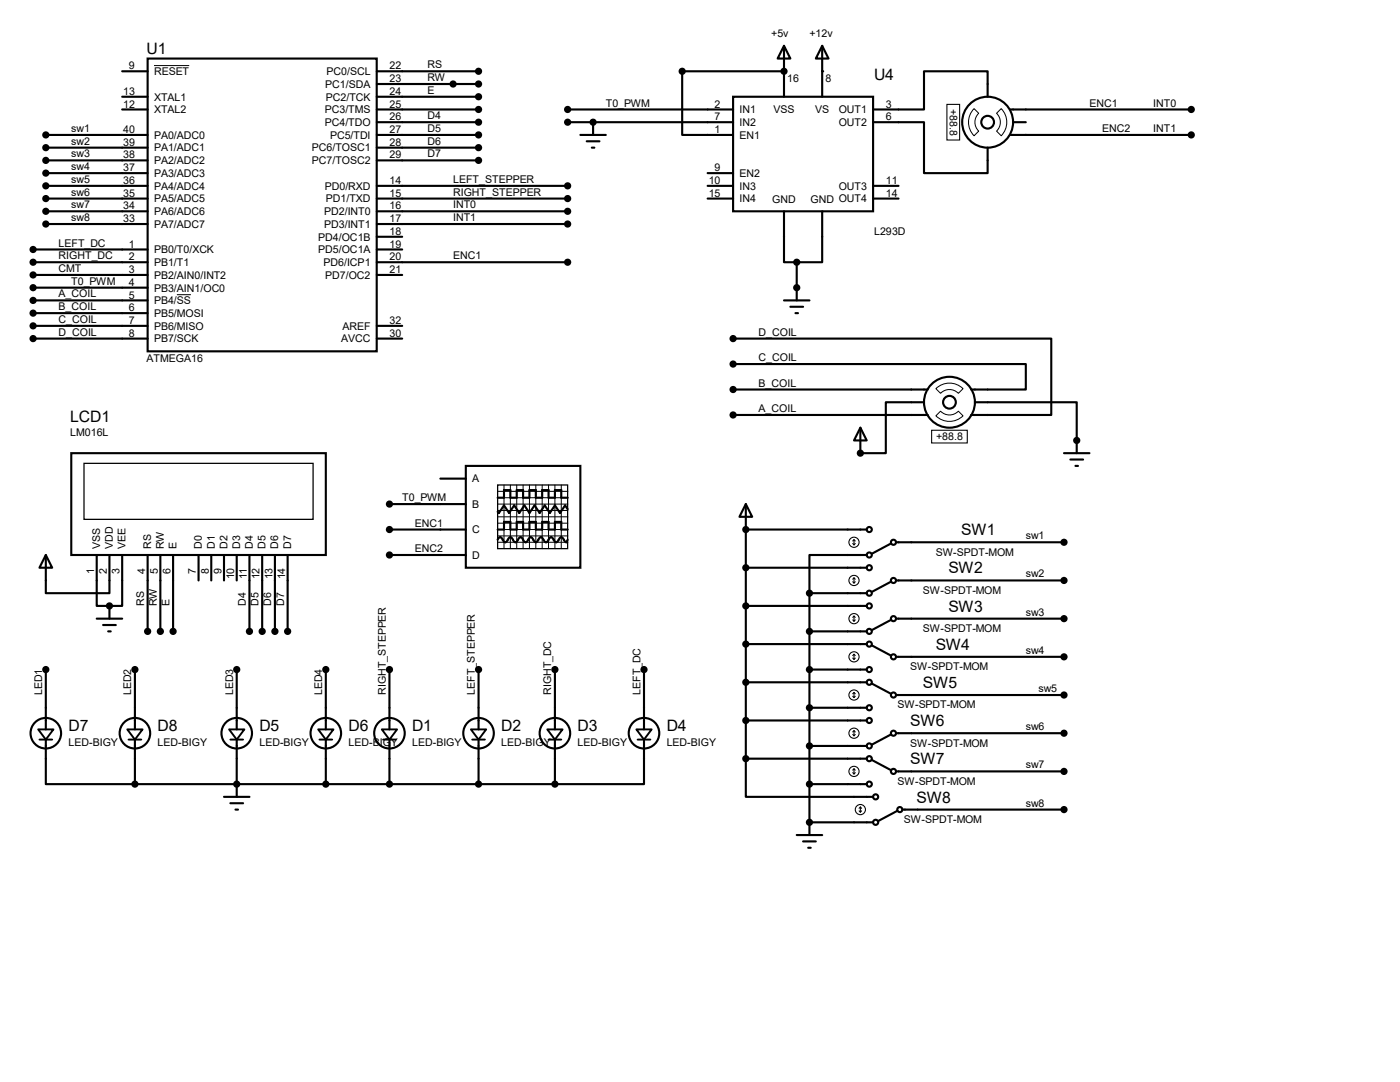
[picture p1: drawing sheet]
<svg xmlns="http://www.w3.org/2000/svg" width="279mm" height="216mm" viewBox="0 0 279 216" stroke-linecap="round" stroke-linejoin="round" font-family="sans-serif">
<g fill="none" stroke="#000" stroke-width=".42">
<path d="M24.4 14.2h5.1M24.4 19.3h5.1M29.5 11.7h45.7v58.4h-45.7zM75.2 14.2h20.3M75.2 19.3h20.3M75.2 16.8h20.3M146.3 19.3h27.9v22.9h-27.9zM156.5 9.1l1.2 2.6h-2.5zM156.5 14.2h-20.4v12.7h10.2M156.5 9.1v10.2M164.1 9.1l1.3 2.6h-2.6zM164.1 9.1v10.2"/>
<path d="M197.1 19.3v-5.1h-12.7v7.6h-10.2M9.1 26.9h20.4M9.1 29.5h20.4M9.1 32h20.4M9.1 34.5h20.4M9.1 37.1h20.4M9.1 39.6h20.4M24.4 21.8h5.1M75.2 26.9h20.3M75.2 29.5h20.3M75.2 32h20.3M75.2 37.1h38.1"/>
<path d="M75.2 39.6h38.1M75.2 21.8h20.3M75.2 24.4h20.3M113.3 21.8h33M113.3 24.4h33M115.8 26.9h5.1M117.1 28.2h2.5M118.1 29.5h.5M118.4 24.4v2.5M141.2 34.5h5.1M141.2 37.1h5.1M141.2 39.6h5.1"/>
<path d="M174.2 24.4h10.2v10.1h12.7v-5M174.2 37.1h5.1M174.2 39.6h5.1M201.7 26.9h36M201.7 21.8h36M202.2 24.4h2.5M6.6 54.9h22.9M6.6 59.9h22.9M6.6 57.4h22.9M6.6 49.8h22.9M6.6 52.3h22.9M9.1 42.2h20.4"/>
<path d="M9.1 44.7h20.4M75.2 42.2h38.1M75.2 44.7h38.1M75.2 54.9h5.1M75.2 49.8h5.1M75.2 52.3h38.1M75.2 47.2h5.1M156.5 42.2v10.1h2.5M156.5 59.9h5M159 52.3v7.6M164.1 42.2v10.1h-5.1M6.6 62.5h22.9"/>
<path d="M6.6 67.6h22.9M6.6 65h22.9M75.2 67.6h5.1M75.2 65h5.1M146.3 72.6h58.4v5.1h-10.9M146.3 67.6h63.5v15.2h-16M146.3 77.7h38.9M157.7 61.2h2.6M158.7 62.5h.6M14.2 90.4h50.8v20.3h-50.8zM87.9 95.5h5.1M93 93h22.8v20.3h-22.8z"/>
<path d="M99.3 99.3h1.3v-1.5h1.3v1.5h1.2v-1.5h1.3v1.5h1.3v-1.5h1.2v1.5h1.3v-1.5h1.3v1.5h1.2v-1.5h1.3v1.5h1.3M146.3 82.8h38.9M171.7 85.3l1.3 2.6h-2.6zM184.4 80.3h-7.6v10.1h-5.1v-5.1M194.6 80.3h20.3v10.1M212.3 90.4h5.1M213.6 91.7h2.6M214.6 93h.5M9.1 110.7l1.3 2.6h-2.5zM9.1 110.7v7.7h12.7v-7.7M19.3 110.7v10.2h2.5M24.4 110.7v10.2h-2.6"/>
<path d="M29.5 110.7v15.3M32 110.7v15.3M34.5 110.7v15.3M39.6 110.7v5.1M42.2 110.7v5.1M44.7 110.7v5.1M47.2 110.7v5.1M49.8 110.7v15.3M52.3 110.7v15.3M54.9 110.7v15.3M57.4 110.7v15.3M77.7 105.7h15.3"/>
<path d="M77.7 110.7h15.3M77.7 100.6h15.3M99.3 107.7l.5-.5 1 1 1.1-1 1 1 1-1 1 1 1-1 1 1 1-1 1.1 1 1-1 1 1 1-1 1 1 .3-.5M99.3 105.7h1.3v-1.6h1.3v1.6h1.2v-1.6h1.3v1.6h1.3v-1.6h1.2v1.6h1.3v-1.6h1.3v1.6h1.2v-1.6h1.3v1.6h1.3M113.3 101.6l-.5-.8-1 1.6-1.1-1.6-1 1.6-1-1.6-1 1.6-1-1.6-1 1.6-1.1-1.6-1 1.6-1-1.6-1 1.6-1-1.6-1 1.6-.3-.3M148.8 100.6l1.3 2.5h-2.5zM148.8 113.3h24.2M148.8 100.6v50.8M148.8 105.7h24.2M161.5 118.4h11.5M161.5 118.4v48.2M173 110.7h-11.5v7.7"/>
<path d="M177.8 108.5l-3.8 2M177.8 116.1l-3.8 2M178.8 108.2h33.5M178.8 115.8h33.5M9.1 133.6v11.9M19.3 123.4h5.1M20.6 124.7h2.5M21.6 126h.5M21.8 120.9v2.5M26.9 133.6v11.9M47.2 133.6v11.9M65 133.6v11.9"/>
<path d="M77.7 133.6v11.9M95.5 133.6v11.9M110.7 133.6v11.9M128.5 133.6v11.9M148.8 120.9h24.2M148.8 128.5h24.2M148.8 136.1h24.2M161.5 126h11.5M161.5 133.6h11.5M174 128.8l3.8 2M174 136.4l3.8 2M177.8 123.7l-3.8 2"/>
<path d="M178.8 123.4h33.5M178.8 131.1h33.5M178.8 138.7h33.5M9.1 147.6v8.9h17.8M26.9 156.5h83.8M26.9 147.6v8.9M44.7 159h5.1M47.2 147.6v11.4M65 147.6v8.9M77.7 147.6v8.9M95.5 147.6v8.9M110.7 147.6v8.9"/>
<path d="M128.5 147.6v8.9h-17.8M148.8 151.4v7.6h25.4M148.8 143.8h24.2M148.8 151.4h24.2M161.5 141.2h11.5M161.5 148.8h11.5M161.5 156.5h11.5M174 151.6l3.8 2.1M177.8 146.6l-3.8 2M178.8 146.3h33.5M178.8 153.9h33.5M46 160.3h2.5"/>
<path d="M47 161.5h.5M159 166.6h5.1M160.3 167.9h2.5M161.3 169.2h.5M161.5 164.1h12.7M179.1 161.8l-3.8 2M180.1 161.5h32.2"/>
<circle cx="197.1" cy="24.4" r="5.1"/>
<circle cx="197.1" cy="24.4" r="1.27"/>
<circle cx="189.5" cy="80.3" r="5.1"/>
<circle cx="189.5" cy="80.3" r="1.27"/>
<circle cx="173.5" cy="118.4" r=".51"/>
<circle cx="173.5" cy="113.3" r=".51"/>
<circle cx="173.5" cy="105.7" r=".51"/>
<circle cx="173.5" cy="110.7" r=".51"/>
<circle cx="178.3" cy="115.8" r=".51"/>
<circle cx="178.3" cy="108.2" r=".51"/>
<circle cx="173.5" cy="133.6" r=".51"/>
<circle cx="173.5" cy="136.1" r=".51"/>
<circle cx="173.5" cy="120.9" r=".51"/>
<circle cx="173.5" cy="126" r=".51"/>
<circle cx="173.5" cy="128.5" r=".51"/>
<circle cx="178.3" cy="131.1" r=".51"/>
<circle cx="178.3" cy="123.4" r=".51"/>
<circle cx="178.3" cy="138.7" r=".51"/>
<circle cx="9.1" cy="146.3" r="3"/>
<circle cx="26.9" cy="146.3" r="3"/>
<circle cx="47.2" cy="146.3" r="3"/>
<circle cx="65" cy="146.3" r="3"/>
<circle cx="77.7" cy="146.3" r="3"/>
<circle cx="95.5" cy="146.3" r="3"/>
<circle cx="110.7" cy="146.3" r="3"/>
<circle cx="128.5" cy="146.3" r="3"/>
<circle cx="173.5" cy="143.8" r=".51"/>
<circle cx="173.5" cy="156.5" r=".51"/>
<circle cx="173.5" cy="141.2" r=".51"/>
<circle cx="173.5" cy="148.8" r=".51"/>
<circle cx="173.5" cy="151.4" r=".51"/>
<circle cx="174.8" cy="159" r=".51"/>
<circle cx="178.3" cy="146.3" r=".51"/>
<circle cx="178.3" cy="153.9" r=".51"/>
<circle cx="174.8" cy="164.1" r=".51"/>
<circle cx="179.6" cy="161.5" r=".51"/>
</g>
<g fill="#000">
<circle cx="156.5" cy="14.2" r=".21"/>
<circle cx="164.1" cy="14.2" r=".21"/>
<circle cx="118.4" cy="24.4" r=".21"/>
<circle cx="159" cy="57.4" r=".21"/>
<circle cx="171.7" cy="90.4" r=".21"/>
<circle cx="214.9" cy="87.9" r=".21"/>
<circle cx="148.8" cy="105.7" r=".21"/>
<circle cx="21.8" cy="120.9" r=".21"/>
<circle cx="47.2" cy="156.5" r=".21"/>
<circle cx="161.5" cy="164.1" r=".21"/>
</g>
<g fill="none" stroke="#000" stroke-width=".2">
<path d="M30.7 13.1h7.1M194.4 21.7l.9 .9a2.46 2.46 0 0 0 0 3.6l-.9 .9a3.9 3.9 0 0 1 0-5.4zM199.8 21.7a3.9 3.9 0 0 1 0 5.4l-.9-.9a2.46 2.46 0 0 0 0-3.6zM35.3 58.8h2.8M186.8 77.6a3.9 3.9 0 0 1 5.4 0l-.9 .9a2.46 2.46 0 0 0-3.6 0zM99.3 98h14M99.3 99.3h14M100.6 96.8v12.7M101.9 96.8v12.7M103.1 96.8l.1 12.7M104.4 96.8v12.7M105.7 96.8v12.7"/>
<path d="M106.9 96.8l.1 12.7M108.2 96.8v12.7M109.5 96.8v12.7M110.7 96.8l.1 12.7M112 96.8l.1 12.7M186.8 83l.9-1a2.46 2.46 0 0 0 3.6 0l.9 1a3.9 3.9 0 0 1-5.4 0zM99.3 100.6h14M99.3 101.9h14M99.3 104.4h14M99.3 105.7h14M99.3 106.9h14M99.3 108.2h14"/>
<path d="M99.3 103.1h14"/>
</g>
<g fill="none" stroke="#000" stroke-width=".21">
<path d="M189 20.8h2.5v7.1h-2.5zM185.9 85.9h7.1v2.5h-7.1zM170.2 108.5l.2 .2M170.2 116.1l.2 .2M170.4 107.7v1M170.4 115.3v1M170.4 107.7l.3 .2M170.4 107.7l-.2 .2M170.4 115.3l.3 .3M170.4 115.3l-.2 .3M170.7 108.5l-.3 .2M170.7 116.1l-.3 .2"/>
<path d="M170.2 123.7l.2 .3M170.2 131.3l.2 .3M170.2 138.9l.2 .3M170.4 122.9v1.1M170.4 130.6v1M170.4 138.2v1M170.4 122.9l.3 .3M170.4 122.9l-.2 .3M170.4 130.6l.3 .2M170.4 130.6l-.2 .2M170.4 138.2l.3 .2M170.4 138.2l-.2 .2"/>
<path d="M170.7 123.7l-.3 .3M170.7 131.3l-.3 .3M170.7 138.9l-.3 .3M170.2 146.6l.2 .2M170.2 154.2l.2 .2M170.4 145.8v1M170.4 153.4v1M170.4 145.8l.3 .2M170.4 145.8l-.2 .2M170.4 153.4l.3 .3M170.4 153.4l-.2 .3M170.7 146.6l-.3 .2"/>
<path d="M170.7 154.2l-.3 .2M171.4 161.8l.3 .3M171.7 161v1.1M171.7 161l.3 .3M171.7 161l-.3 .3M172 161.8l-.3 .3"/>
<circle cx="170.4" cy="108.2" r="1.02"/>
<circle cx="170.4" cy="115.8" r="1.02"/>
<circle cx="170.4" cy="131.1" r="1.02"/>
<circle cx="170.4" cy="138.7" r="1.02"/>
<circle cx="170.4" cy="123.4" r="1.02"/>
<circle cx="170.4" cy="146.3" r="1.02"/>
<circle cx="170.4" cy="153.9" r="1.02"/>
<circle cx="171.7" cy="161.5" r="1.02"/>
</g>
<g fill="#000" stroke="#000" stroke-width=".42">
<circle cx="90.4" cy="16.8" r=".51"/>
<circle cx="95.5" cy="19.3" r=".51"/>
<circle cx="95.5" cy="14.2" r=".51"/>
<circle cx="95.5" cy="16.8" r=".51"/>
<circle cx="136.1" cy="14.2" r=".51"/>
<circle cx="156.5" cy="14.2" r=".51"/>
<circle cx="9.1" cy="37.1" r=".51"/>
<circle cx="9.1" cy="32" r=".51"/>
<circle cx="9.1" cy="34.5" r=".51"/>
<circle cx="9.1" cy="29.5" r=".51"/>
<circle cx="9.1" cy="26.9" r=".51"/>
<circle cx="9.1" cy="39.6" r=".51"/>
<circle cx="95.5" cy="24.4" r=".51"/>
<circle cx="95.5" cy="26.9" r=".51"/>
<circle cx="95.5" cy="32" r=".51"/>
<circle cx="95.5" cy="21.8" r=".51"/>
<circle cx="95.5" cy="29.5" r=".51"/>
<circle cx="113.3" cy="24.4" r=".51"/>
<circle cx="113.3" cy="39.6" r=".51"/>
<circle cx="113.3" cy="21.8" r=".51"/>
<circle cx="113.3" cy="37.1" r=".51"/>
<circle cx="118.4" cy="24.4" r=".51"/>
<circle cx="237.7" cy="21.8" r=".51"/>
<circle cx="237.7" cy="26.9" r=".51"/>
<circle cx="6.6" cy="59.9" r=".51"/>
<circle cx="6.6" cy="57.4" r=".51"/>
<circle cx="6.6" cy="52.3" r=".51"/>
<circle cx="6.6" cy="49.8" r=".51"/>
<circle cx="6.6" cy="54.9" r=".51"/>
<circle cx="9.1" cy="42.2" r=".51"/>
<circle cx="9.1" cy="44.7" r=".51"/>
<circle cx="113.3" cy="52.3" r=".51"/>
<circle cx="113.3" cy="44.7" r=".51"/>
<circle cx="113.3" cy="42.2" r=".51"/>
<circle cx="159" cy="57.4" r=".51"/>
<circle cx="159" cy="52.3" r=".51"/>
<circle cx="6.6" cy="65" r=".51"/>
<circle cx="6.6" cy="67.6" r=".51"/>
<circle cx="6.6" cy="62.5" r=".51"/>
<circle cx="146.3" cy="77.7" r=".51"/>
<circle cx="146.3" cy="72.6" r=".51"/>
<circle cx="146.3" cy="67.6" r=".51"/>
<circle cx="146.3" cy="82.8" r=".51"/>
<circle cx="171.7" cy="90.4" r=".51"/>
<circle cx="214.9" cy="87.9" r=".51"/>
<circle cx="77.7" cy="110.7" r=".51"/>
<circle cx="77.7" cy="100.6" r=".51"/>
<circle cx="77.7" cy="105.7" r=".51"/>
<circle cx="148.8" cy="105.7" r=".51"/>
<circle cx="148.8" cy="113.3" r=".51"/>
<circle cx="161.5" cy="118.4" r=".51"/>
<circle cx="212.3" cy="108.2" r=".51"/>
<circle cx="212.3" cy="115.8" r=".51"/>
<circle cx="9.1" cy="133.6" r=".51"/>
<circle cx="21.8" cy="120.9" r=".51"/>
<circle cx="26.9" cy="133.6" r=".51"/>
<circle cx="29.5" cy="126" r=".51"/>
<circle cx="32" cy="126" r=".51"/>
<circle cx="34.5" cy="126" r=".51"/>
<circle cx="47.2" cy="133.6" r=".51"/>
<circle cx="49.8" cy="126" r=".51"/>
<circle cx="52.3" cy="126" r=".51"/>
<circle cx="54.9" cy="126" r=".51"/>
<circle cx="57.4" cy="126" r=".51"/>
<circle cx="65" cy="133.6" r=".51"/>
<circle cx="77.7" cy="133.6" r=".51"/>
<circle cx="95.5" cy="133.6" r=".51"/>
<circle cx="110.7" cy="133.6" r=".51"/>
<circle cx="128.5" cy="133.6" r=".51"/>
<circle cx="148.8" cy="136.1" r=".51"/>
<circle cx="148.8" cy="120.9" r=".51"/>
<circle cx="148.8" cy="128.5" r=".51"/>
<circle cx="161.5" cy="126" r=".51"/>
<circle cx="161.5" cy="133.6" r=".51"/>
<circle cx="212.3" cy="123.4" r=".51"/>
<circle cx="212.3" cy="131.1" r=".51"/>
<circle cx="212.3" cy="138.7" r=".51"/>
<circle cx="26.9" cy="156.5" r=".51"/>
<circle cx="47.2" cy="156.5" r=".51"/>
<circle cx="65" cy="156.5" r=".51"/>
<circle cx="77.7" cy="156.5" r=".51"/>
<circle cx="95.5" cy="156.5" r=".51"/>
<circle cx="110.7" cy="156.5" r=".51"/>
<circle cx="148.8" cy="151.4" r=".51"/>
<circle cx="148.8" cy="143.8" r=".51"/>
<circle cx="161.5" cy="156.5" r=".51"/>
<circle cx="161.5" cy="141.2" r=".51"/>
<circle cx="161.5" cy="148.8" r=".51"/>
<circle cx="212.3" cy="153.9" r=".51"/>
<circle cx="212.3" cy="146.3" r=".51"/>
<circle cx="161.5" cy="164.1" r=".51"/>
<circle cx="212.3" cy="161.5" r=".51"/>
</g>
<path d="M16.8 92.5h45.7v11.1h-45.7zM99.3 96.8h14v12.7h-14z" fill="none" stroke="#000" stroke-width=".25"/>
<g fill="none" stroke="#000" stroke-width=".38">
<path d="M7.6 145.5h3.1l-1.6 2.1zM7.9 147.6h2.5M25.4 145.5h3l-1.5 2.1zM25.7 147.6h2.5M45.7 145.5h3.1l-1.6 2.1zM46 147.6h2.5M63.5 145.5h3l-1.5 2.1zM63.8 147.6h2.5M76.2 145.5h3l-1.5 2.1zM76.5 147.6h2.5M94 145.5h3l-1.5 2.1zM94.2 147.6h2.6"/>
<path d="M109.2 145.5h3.1l-1.6 2.1zM109.5 147.6h2.5M127 145.5h3l-1.5 2.1zM127.3 147.6h2.5"/>
</g>
<g font-size="3.1">
<text x="29.3" y="10.8">U1</text>
<text x="174.5" y="15.9">U4</text>
<text x="14" y="84.2">LCD1</text>
<text x="191.8" y="106.8">SW1</text>
<text x="189.3" y="114.4">SW2</text>
<text x="189.3" y="122">SW3</text>
<text x="186.7" y="129.7">SW4</text>
<text x="184.2" y="137.3">SW5</text>
<text x="13.7" y="145.9">D7</text>
<text x="31.5" y="145.9">D8</text>
<text x="51.8" y="145.9">D5</text>
<text x="69.6" y="145.9">D6</text>
<text x="82.3" y="145.9">D1</text>
<text x="100" y="145.9">D2</text>
<text x="115.3" y="145.9">D3</text>
<text x="133.1" y="145.9">D4</text>
<text x="181.7" y="144.9">SW6</text>
<text x="181.7" y="152.5">SW7</text>
<text x="182.9" y="160.1">SW8</text>
</g>
<g font-size="2.1">
<text x="153.9" y="7.4">+5v</text>
<text x="161.5" y="7.4">+12v</text>
<text x="25.7" y="13.8">9</text>
<text x="30.7" y="15">RESET</text>
<text x="64.9" y="17.5">PC1/SDA</text>
<text x="65.2" y="15">PC0/SCL</text>
<text x="77.7" y="13.8">22</text>
<text x="77.7" y="16.4">23</text>
<text x="85.3" y="13.6">RS</text>
<text x="85.3" y="16.2">RW</text>
<text x="157.1" y="16.4">16</text>
<text x="164.7" y="16.4">8</text>
<text x="24.6" y="21.5">12</text>
<text x="24.6" y="18.9">13</text>
<text x="30.7" y="22.6">XTAL2</text>
<text x="30.7" y="20.1">XTAL1</text>
<text x="64.8" y="22.6">PC3/TMS</text>
<text x="65" y="20.1">PC2/TCK</text>
<text x="77.7" y="18.9">24</text>
<text x="77.7" y="21.5">25</text>
<text x="85.3" y="18.7">E</text>
<text x="85.3" y="23.8">D4</text>
<text x="120.9" y="21.3">T0_PWM</text>
<text x="142.6" y="21.5">2</text>
<text x="147.6" y="22.6">IN1</text>
<text x="154.3" y="22.5">VSS</text>
<text x="162.7" y="22.5">VS</text>
<text x="167.4" y="22.6">OUT1</text>
<text x="176.8" y="21.5">3</text>
<text x="189.6" y="21.7" transform="rotate(90 189.6 21.7)">+88.8</text>
<text x="217.4" y="21.3">ENC1</text>
<text x="230.1" y="21.3">INT0</text>
<text x="14.2" y="26.3">sw1</text>
<text x="14.2" y="28.9">sw2</text>
<text x="24.6" y="29.1">39</text>
<text x="24.6" y="26.5">40</text>
<text x="30.7" y="27.7">PA0/ADC0</text>
<text x="64.8" y="25.1">PC4/TDO</text>
<text x="65.9" y="27.7">PC5/TDI</text>
<text x="77.7" y="24">26</text>
<text x="77.7" y="26.5">27</text>
<text x="77.7" y="29.1">28</text>
<text x="85.3" y="28.9">D6</text>
<text x="85.3" y="26.3">D5</text>
<text x="142.6" y="24">7</text>
<text x="142.6" y="26.5">1</text>
<text x="147.6" y="25.1">IN2</text>
<text x="147.6" y="27.7">EN1</text>
<text x="167.4" y="25.1">OUT2</text>
<text x="176.8" y="24">6</text>
<text x="220" y="26.3">ENC2</text>
<text x="230.1" y="26.3">INT1</text>
<text x="14.2" y="31.4">sw3</text>
<text x="14.2" y="34">sw4</text>
<text x="24.6" y="34.2">37</text>
<text x="24.6" y="31.6">38</text>
<text x="30.7" y="35.3">PA3/ADC3</text>
<text x="30.7" y="32.8">PA2/ADC2</text>
<text x="30.7" y="30.2">PA1/ADC1</text>
<text x="62.2" y="30.2">PC6/TOSC1</text>
<text x="62.2" y="32.8">PC7/TOSC2</text>
<text x="77.7" y="31.6">29</text>
<text x="85.3" y="31.4">D7</text>
<text x="142.6" y="34.2">9</text>
<text x="147.6" y="35.3">EN2</text>
<text x="14.2" y="36.5">sw5</text>
<text x="14.2" y="39">sw6</text>
<text x="14.2" y="41.6">sw7</text>
<text x="24.6" y="41.8">34</text>
<text x="24.6" y="39.2">35</text>
<text x="24.6" y="36.7">36</text>
<text x="30.7" y="40.4">PA5/ADC5</text>
<text x="30.7" y="37.8">PA4/ADC4</text>
<text x="64.8" y="37.8">PD0/RXD</text>
<text x="65" y="40.4">PD1/TXD</text>
<text x="77.7" y="36.7">14</text>
<text x="77.7" y="39.2">15</text>
<text x="77.7" y="41.8">16</text>
<text x="90.4" y="41.6">INT0</text>
<text x="90.4" y="36.5">LEFT_STEPPER</text>
<text x="90.4" y="39">RIGHT_STEPPER</text>
<text x="141.4" y="36.7">10</text>
<text x="141.4" y="39.2">15</text>
<text x="147.6" y="37.8">IN3</text>
<text x="147.6" y="40.4">IN4</text>
<text x="154.1" y="40.5">GND</text>
<text x="161.8" y="40.5">GND OUT4</text>
<text x="167.4" y="37.8">OUT3</text>
<text x="176.8" y="36.7">11</text>
<text x="176.8" y="39.2">14</text>
<text x="14.2" y="44.1">sw8</text>
<text x="24.6" y="44.3">33</text>
<text x="30.7" y="45.5">PA7/ADC7</text>
<text x="30.7" y="42.9">PA6/ADC6</text>
<text x="64.7" y="42.9">PD2/INT0</text>
<text x="64.7" y="45.5">PD3/INT1</text>
<text x="77.7" y="44.3">17</text>
<text x="77.7" y="46.9">18</text>
<text x="90.4" y="44.1">INT1</text>
<text x="174.5" y="46.9">L293D</text>
<text x="11.7" y="49.2">LEFT_DC</text>
<text x="11.7" y="51.7">RIGHT_DC</text>
<text x="25.7" y="49.4">1</text>
<text x="25.7" y="51.9">2</text>
<text x="30.7" y="50.5">PB0/T0/XCK</text>
<text x="30.7" y="53.1">PB1/T1</text>
<text x="63.5" y="48">PD4/OC1B</text>
<text x="63.5" y="50.5">PD5/OC1A</text>
<text x="64.6" y="53.1">PD6/ICP1</text>
<text x="77.7" y="49.4">19</text>
<text x="77.7" y="51.9">20</text>
<text x="90.4" y="51.7">ENC1</text>
<text x="11.7" y="54.3">CMT</text>
<text x="11.7" y="59.4">A_COIL</text>
<text x="14.2" y="56.8">T0_PWM</text>
<text x="25.7" y="54.5">3</text>
<text x="25.7" y="57">4</text>
<text x="25.7" y="59.6">5</text>
<text x="30.7" y="55.6">PB2/AIN0/INT2</text>
<text x="30.7" y="58.2">PB3/AIN1/OC0</text>
<text x="64.9" y="55.6">PD7/OC2</text>
<text x="77.7" y="54.5">21</text>
<text x="11.7" y="61.9">B_COIL</text>
<text x="11.7" y="64.4">C_COIL</text>
<text x="25.7" y="62.1">6</text>
<text x="25.7" y="64.6">7</text>
<text x="30.7" y="60.7">PB4/SS</text>
<text x="30.7" y="63.2">PB5/MOSI</text>
<text x="30.7" y="65.8">PB6/MISO</text>
<text x="68.3" y="65.8">AREF</text>
<text x="77.7" y="64.6">32</text>
<text x="11.7" y="67">D_COIL</text>
<text x="25.7" y="67.2">8</text>
<text x="30.7" y="68.3">PB7/SCK</text>
<text x="68.1" y="68.3">AVCC</text>
<text x="77.7" y="67.2">30</text>
<text x="151.4" y="67">D_COIL</text>
<text x="29.3" y="72.3">ATMEGA16</text>
<text x="151.4" y="77.1">B_COIL</text>
<text x="151.4" y="72.1">C_COIL</text>
<text x="151.4" y="82.2">A_COIL</text>
<text x="14" y="87.1">LM016L</text>
<text x="186.8" y="87.9">+88.8</text>
<text x="80.3" y="100">T0_PWM</text>
<text x="94.2" y="96.3">A</text>
<text x="94.2" y="101.3">B</text>
<text x="82.8" y="105.1">ENC1</text>
<text x="94.2" y="106.4">C</text>
<text x="204.7" y="107.6">sw1</text>
<text x="20" y="109.5" transform="rotate(-90 20 109.5)">VSS</text>
<text x="22.5" y="109.5" transform="rotate(-90 22.5 109.5)">VDD</text>
<text x="25.1" y="109.5" transform="rotate(-90 25.1 109.5)">VEE</text>
<text x="30.1" y="109.5" transform="rotate(-90 30.1 109.5)">RS</text>
<text x="32.7" y="109.5" transform="rotate(-90 32.7 109.5)">RW</text>
<text x="35.2" y="109.5" transform="rotate(-90 35.2 109.5)">E</text>
<text x="40.3" y="109.5" transform="rotate(-90 40.3 109.5)">D0</text>
<text x="42.8" y="109.5" transform="rotate(-90 42.8 109.5)">D1</text>
<text x="45.4" y="109.5" transform="rotate(-90 45.4 109.5)">D2</text>
<text x="47.9" y="109.5" transform="rotate(-90 47.9 109.5)">D3</text>
<text x="50.5" y="109.5" transform="rotate(-90 50.5 109.5)">D4</text>
<text x="53" y="109.5" transform="rotate(-90 53 109.5)">D5</text>
<text x="55.5" y="109.5" transform="rotate(-90 55.5 109.5)">D6</text>
<text x="58.1" y="109.5" transform="rotate(-90 58.1 109.5)">D7</text>
<text x="82.8" y="110.2">ENC2</text>
<text x="94.2" y="111.5">D</text>
<text x="186.7" y="110.9">SW-SPDT-MOM</text>
<text x="18.8" y="114.5" transform="rotate(-90 18.8 114.5)">1</text>
<text x="21.3" y="114.5" transform="rotate(-90 21.3 114.5)">2</text>
<text x="23.9" y="114.5" transform="rotate(-90 23.9 114.5)">3</text>
<text x="29" y="114.5" transform="rotate(-90 29 114.5)">4</text>
<text x="31.5" y="114.5" transform="rotate(-90 31.5 114.5)">5</text>
<text x="34" y="114.5" transform="rotate(-90 34 114.5)">6</text>
<text x="39.1" y="114.5" transform="rotate(-90 39.1 114.5)">7</text>
<text x="41.7" y="114.5" transform="rotate(-90 41.7 114.5)">8</text>
<text x="44.2" y="114.5" transform="rotate(-90 44.2 114.5)">9</text>
<text x="46.7" y="115.6" transform="rotate(-90 46.7 115.6)">10</text>
<text x="49.3" y="115.5" transform="rotate(-90 49.3 115.5)">11</text>
<text x="51.8" y="115.6" transform="rotate(-90 51.8 115.6)">12</text>
<text x="54.4" y="115.6" transform="rotate(-90 54.4 115.6)">13</text>
<text x="56.9" y="115.6" transform="rotate(-90 56.9 115.6)">14</text>
<text x="184.2" y="118.5">SW-SPDT-MOM</text>
<text x="204.7" y="115.2">sw2</text>
<text x="28.7" y="120.9" transform="rotate(-90 28.7 120.9)">RS</text>
<text x="31.3" y="120.9" transform="rotate(-90 31.3 120.9)">RW</text>
<text x="33.8" y="120.9" transform="rotate(-90 33.8 120.9)">E</text>
<text x="49.1" y="120.9" transform="rotate(-90 49.1 120.9)">D4</text>
<text x="51.6" y="120.9" transform="rotate(-90 51.6 120.9)">D5</text>
<text x="54.1" y="120.9" transform="rotate(-90 54.1 120.9)">D6</text>
<text x="56.7" y="120.9" transform="rotate(-90 56.7 120.9)">D7</text>
<text x="204.7" y="122.9">sw3</text>
<text x="184.2" y="126.1">SW-SPDT-MOM</text>
<text x="204.7" y="130.5">sw4</text>
<text x="181.7" y="133.7">SW-SPDT-MOM</text>
<text x="8.4" y="138.7" transform="rotate(-90 8.4 138.7)">LED1</text>
<text x="26.2" y="138.7" transform="rotate(-90 26.2 138.7)">LED2</text>
<text x="46.5" y="138.7" transform="rotate(-90 46.5 138.7)">LED3</text>
<text x="64.3" y="138.7" transform="rotate(-90 64.3 138.7)">LED4</text>
<text x="77" y="138.7" transform="rotate(-90 77 138.7)">RIGHT_STEPPER</text>
<text x="94.8" y="138.7" transform="rotate(-90 94.8 138.7)">LEFT_STEPPER</text>
<text x="110" y="138.7" transform="rotate(-90 110 138.7)">RIGHT_DC</text>
<text x="127.8" y="138.7" transform="rotate(-90 127.8 138.7)">LEFT_DC</text>
<text x="179.1" y="141.4">SW-SPDT-MOM</text>
<text x="207.3" y="138.1">sw5</text>
<text x="13.7" y="148.8">LED-BIGY</text>
<text x="31.5" y="148.8">LED-BIGY</text>
<text x="51.8" y="148.8">LED-BIGY</text>
<text x="69.6" y="148.8">LED-BIGY</text>
<text x="82.3" y="148.8">LED-BIGY</text>
<text x="100" y="148.8">LED-BIGY</text>
<text x="115.3" y="148.8">LED-BIGY</text>
<text x="133.1" y="148.8">LED-BIGY</text>
<text x="181.7" y="149">SW-SPDT-MOM</text>
<text x="204.7" y="145.7">sw6</text>
<text x="204.7" y="153.3">sw7</text>
<text x="179.1" y="156.6">SW-SPDT-MOM</text>
<text x="204.7" y="161">sw8</text>
<text x="180.4" y="164.2">SW-SPDT-MOM</text>
</g>
</svg>
